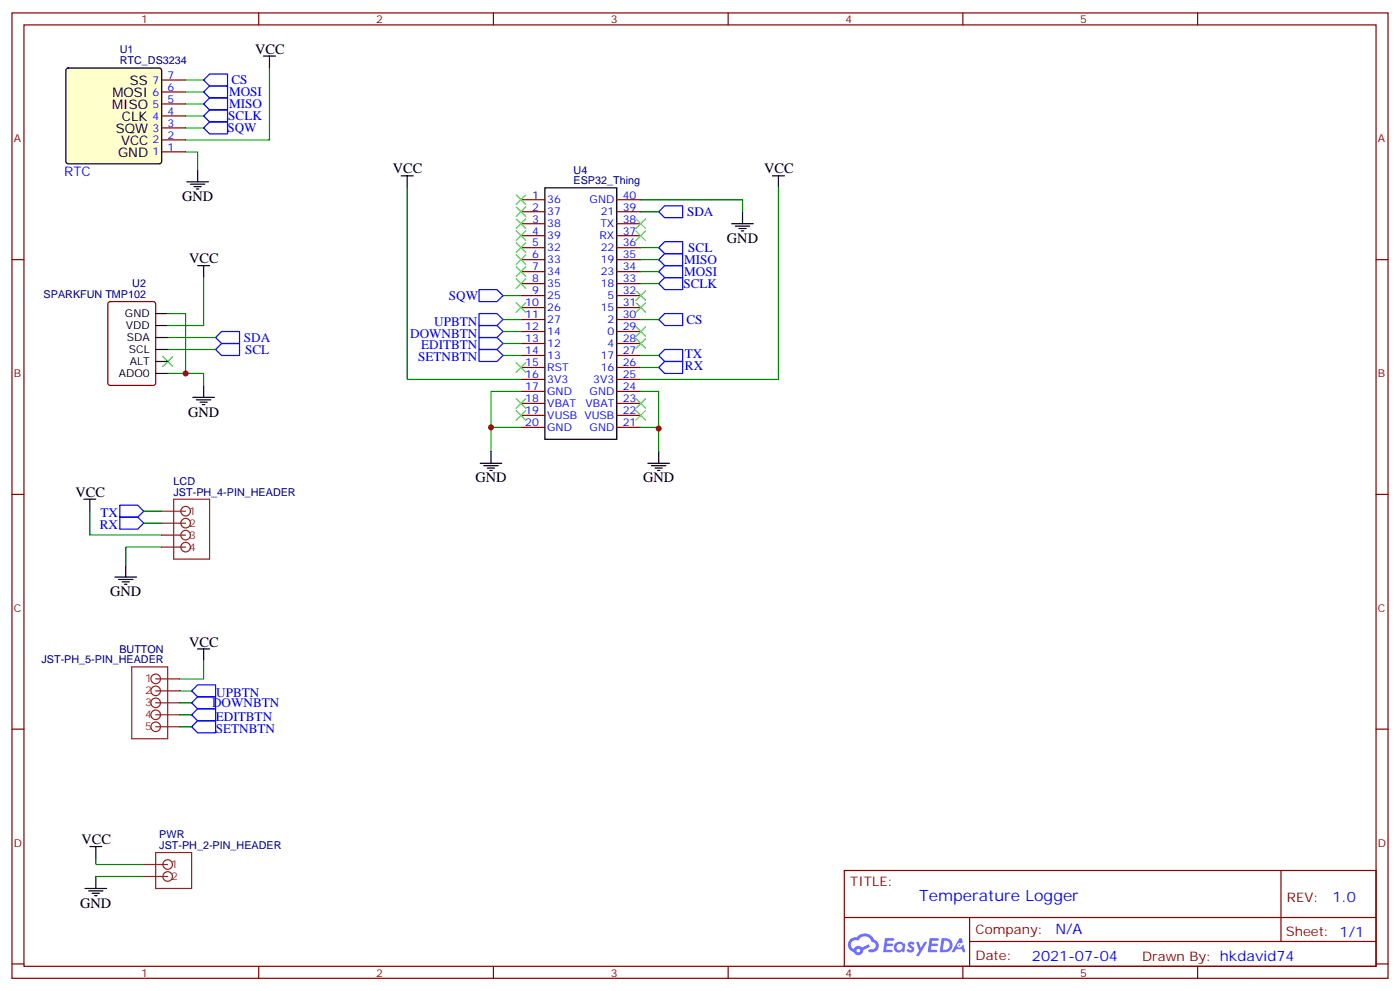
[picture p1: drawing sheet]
<svg xmlns="http://www.w3.org/2000/svg" width="412mm" height="292mm" viewBox="0 0 412 292" stroke-linecap="round" stroke-linejoin="round" font-family="sans-serif">
<g fill="none" stroke="#870000" stroke-width=".35">
<path d="M3.5 3.8h405.4v284.3h-405.4zM7.1 7.3h398.2v277.3h-398.2zM76.2 3.8v3.5M145.3 3.8v3.5M214.5 3.8v3.5M283.6 3.8v3.5M352.8 3.8v3.5M3.5 76.5h3.6M405.3 76.5h3.6M3.5 145.6h3.6M405.3 145.6h3.6M3.5 214.8h3.6"/>
<path d="M405.3 214.8h3.6M248.7 256.4h156.6v28.2h-156.6zM377.3 256.4v20.9M248.7 270.2h156.5M285.6 277.3h119.6M285.6 270.2v14.2M3.5 283.9h3.6M76.2 284.6v3.5M145.3 284.6v3.5M214.5 284.6v3.5M283.6 284.6v3.5M352.8 284.6v3.5"/>
<path d="M405.3 283.9h3.6"/>
</g>
<g fill="#5487ff">
<path d="M267.7 277.6a1.22 1.22 0 0 1 1.7 .2l-.4 .6a.47 .47 0 0 0-.3-.4 .47 .47 0 0 0-.5 .2l.1 .2a1.14 1.14 0 0 1 .8 1.8 1.14 1.14 0 0 1-1.9 0l-.2-.2 .5-.6 .7 .5a.29 .29 0 0 0 .3-.3 .29 .29 0 0 0-.2-.3 1.04 1.04 0 0 1-.6-1.7z"/>
<path d="M260.7 276.3h2.4l.3 .2-.2 .5-1.8 .1-.1 .8h1.5l.3 .4-.3 .4h-1.6l-.2 1.1h1.7l.2 .3-.2 .3-2.6 .1z"/>
<path d="M273.8 276.3h2.4l.3 .2-.1 .5-1.8 .1-.2 .8h1.6l.3 .4-.4 .4h-1.6l-.1 1.1h1.7l.2 .3-.2 .3-2.6 .1z"/>
<path d="M282.6 276.3h.7l.3 1.3-.6 .3a.69 .69 0 0 0-1 .3 .69 .69 0 0 0 .4 .9 .69 .69 0 0 0 .9-.6l.5-.2 .6 2.2h-.8l-.2-.9h-1.8l-.5 .9h-.8z"/>
<path d="M269.8 277.4h.8l.6 1.8 1.1-1.8h.9l-2.6 4.2h-.8l.9-1.5z"/>
<path d="M277.4 276.3l-.6 4.2h1.3a2.11 2.11 0 0 0 2.5-2.1 2.11 2.11 0 0 0-2.5-2.1zM278.1 277.1a1.39 1.39 0 0 1 1.7 1.4 1.39 1.39 0 0 1-1.8 1.3h-.3z"/>
<path d="M263.7 277.9a1.54 1.54 0 0 0-.1 2.2 1.54 1.54 0 0 0 2.2 .1l.6 .3 .3-2.3-.2-.3h-.4a1.49 1.49 0 0 0-2.4 0zM264 278.9a.94 .94 0 0 1 1.8 0 .94 .94 0 0 1-1.8 0z"/>
<path d="M250.4 276.7a2.18 2.18 0 0 0 1.1 3.7 1.44 1.44 0 0 0 1.6 .9 1.44 1.44 0 0 0 1.2-1.4l2-1.1-.5-.7-1.9 1a1.47 1.47 0 0 0-2.4 .4 1.39 1.39 0 0 1-.7-1.9 1.39 1.39 0 0 1 2-.5 2.12 2.12 0 0 1 2.2-1.3 2.12 2.12 0 0 1 1.9 1.7 1.14 1.14 0 0 1 1.1 1.4 1.14 1.14 0 0 1-1.7 .7 .43 .43 0 0 0-.5 .4 .43 .43 0 0 0 .4 .5 1.98 1.98 0 0 0 2.5-1.2 1.98 1.98 0 0 0-1.2-2.6 3.1 3.1 0 0 0-5.3-.6l-.9 .1zM252.3 280a.55 .55 0 0 1 1.1 0 .55 .55 0 0 1-1.1 0z"/>
<circle cx="282.6" cy="278.4" r=".26"/>
</g>
<path d="M160.5 55.3h21.2v74.1h-21.2z" fill="none" stroke="#000" stroke-width=".35"/>
<g fill="none" stroke="#870000" stroke-width=".35">
<path d="M153.5 58.8h7M181.7 58.8h7M153.5 62.4h7M153.5 65.9h7M153.5 69.4h7M153.5 73h7M153.5 76.5h7M181.7 62.4h7M181.7 65.9h7M181.7 69.4h7M181.7 73h7M181.7 76.5h7"/>
<path d="M153.5 83.5h7M153.5 87.1h7M153.5 90.6h7M153.5 94.1h7M153.5 97.6h7M153.5 80h7M181.7 83.5h7M181.7 87.1h7M181.7 90.6h7M181.7 94.1h7M181.7 97.6h7M181.7 80h7"/>
<path d="M153.5 101.2h7M153.5 104.7h7M153.5 108.2h7M153.5 111.8h7M153.5 115.3h7M153.5 118.8h7M181.7 101.2h7M181.7 104.7h7M181.7 108.2h7M181.7 111.8h7M181.7 115.3h7M181.7 118.8h7"/>
<path d="M153.5 122.3h7M153.5 125.9h7M181.7 122.3h7M181.7 125.9h7"/>
</g>
<path d="M19.6 20.2l.5-.2h26.8l.5 .2 .2 .5v26.9l-.2 .5-.5 .2h-26.8l-.5-.3-.2-.4v-26.9z" fill="#ffc" stroke="#000" stroke-width=".35"/>
<path d="M47.6 37.7h7.1M47.6 34.1h7.1M47.6 30.6h7.1M47.6 27.1h7.1M47.6 23.6h7.1M47.6 44.7h7.1M47.6 41.2h7.1M32 89l.5-.2h12.7l.6 .5 .1 23.5-.5 .7h-12.9l-.7-.4-.1-23.6z" fill="none" stroke="#870000" stroke-width=".35"/>
<g fill="none" stroke="#000" stroke-width=".35">
<path d="M77.6 16.5h3.5M79.4 16.5v3.5M55 53.6h6.4M56.1 54.3h4.2M57.1 55h2.2M57.9 55.7h.7M58.2 50v3.6M118.2 51.8h3.5M119.9 51.8v3.5M227.5 51.8h3.6M229.3 51.8v3.5M58.2 78.2h3.5"/>
<path d="M60 78.2v3.6M215.5 65.9h6.4M216.6 66.6h4.2M217.7 67.3h2.1M218.4 68h.7M218.7 62.4v3.5M45.9 99.4h3.5M45.9 95.9h3.5M45.9 92.4h3.5M45.9 110h3.5M45.9 106.5h3.5M45.9 102.9h3.5"/>
<path d="M56.8 117.1h6.3M57.9 117.8h4.2M58.9 118.5h2.1M59.6 119.2h.7M60 113.5v3.6M141.5 136.5h6.3M142.5 137.2h4.3M143.6 137.9h2.1M144.3 138.6h.7M144.6 132.9v3.6M190.9 136.5h6.3M191.9 137.2h4.2"/>
<path d="M193 137.9h2.1M193.7 138.6h.7M194 132.9v3.6M24.7 147h3.5M26.5 147v3.6M33.9 170h6.3M34.9 170.7h4.3M36 171.4h2.1M36.7 172.1h.7M37 166.4v3.6M58.2 191.1h3.5M60 191.1v3.6"/>
<path d="M26.5 249.3h3.5M28.2 249.3v3.6M28.2 258.2v3.5M25 261.7h6.4M26.1 262.4h4.2M27.2 263.1h2.1M27.9 263.8h.7"/>
</g>
<g fill="none" stroke="#008700" stroke-width=".35">
<path d="M54.7 23.6h5.3M54.7 27.1h5.3M54.7 30.6h5.3M54.7 34.1h5.3M54.7 37.7h5.3M79.4 20v21.2h-24.7M54.7 44.7h3.5v5.3M119.9 55.3v56.5h33.6M188.7 58.8h30v3.6M229.3 55.3v56.5h-40.6M188.7 62.4h5.3M188.7 73h5.3"/>
<path d="M188.7 76.5h5.3M49.4 92.4h5.3v17.6M49.4 99.4h14.1M60 81.8v14.1h-10.6M148.2 94.1h5.3M148.2 87.1h5.3M148.2 97.6h5.3M188.7 94.1h5.3M188.7 83.5h5.3M188.7 80h5.3M49.4 110h10.6v3.5M49.4 102.9h14.1"/>
<path d="M148.2 104.7h5.3M148.2 101.2h5.3M153.5 115.3h-8.9v10.6M188.7 115.3h5.3v10.9M188.7 104.7h5.3M188.7 108.2h5.3M153.5 125.9h-8.9v7M188.7 125.9h5.3v7M26.5 150.6v7h21.1M42.3 150.6h5.3M42.3 154.1h5.3M47.6 161.1h-10.6v5.3"/>
<path d="M60 194.7v5.3h-7.1M52.9 203.5h3.5M52.9 207h3.5M52.9 210.5h3.5M52.9 214.1h3.5M28.2 252.9v1.7h14.1M28.2 258.2h14.1"/>
</g>
<g fill="none" stroke="#00f" stroke-width=".35">
<path d="M60 23.6l1.7-1.8h5.3v3.5h-5.3zM60 37.7l1.7-1.8h5.3v3.5h-5.3zM61.7 25.3h5.3v3.6h-5.3l-1.7-1.8zM61.7 28.9h5.3v3.5h-5.3l-1.7-1.8zM61.7 32.4h5.3v3.5h-5.3l-1.7-1.8zM194 73l1.8-1.8h5.3v3.5h-5.3zM194 62.4l1.8-1.8h5.3v3.5h-5.3zM194 76.5l1.8-1.8h5.3v3.5h-5.3zM63.5 99.4l1.8-1.8h5.3v3.6h-5.3zM141.1 85.3h5.3l1.8 1.8-1.8 1.7h-5.3zM141.1 92.4h5.3l1.8 1.7-1.8 1.8h-5.3zM141.1 95.9h5.3l1.8 1.7-1.8 1.8h-5.3z"/>
<path d="M141.1 99.4h5.3l1.8 1.8-1.8 1.7h-5.3zM194 83.5l1.8-1.7h5.3v3.5h-5.3zM194 80l1.8-1.8h5.3v3.6h-5.3zM194 94.1l1.8-1.7h5.3v3.5h-5.3zM65.3 101.2h5.3v3.5h-5.3l-1.8-1.8zM141.1 102.9h5.3l1.8 1.8-1.8 1.8h-5.3zM194 108.2l1.8-1.7h5.3v3.5h-5.3zM194 104.7l1.8-1.8h5.3v3.6h-5.3zM35.3 152.3h5.3l1.7 1.8-1.7 1.8h-5.3zM35.3 148.8h5.3l1.7 1.8-1.7 1.7h-5.3zM58.2 201.7h5.3v3.5h-5.3l-1.8-1.7zM58.2 205.2h5.3v3.6h-5.3l-1.8-1.8z"/>
<path d="M58.2 208.8h5.3v3.5h-5.3l-1.8-1.8zM58.2 212.3h5.3v3.5h-5.3l-1.8-1.7z"/>
</g>
<g fill="none" stroke="#3c3" stroke-width=".35">
<path d="M152 57.4l2.9 2.9M154.9 57.4l-2.9 2.9M152 78.6l2.9 2.8M152 75.1l2.9 2.8M152 71.5l2.9 2.9M152 68l2.9 2.8M152 61l2.9 2.8M152 64.5l2.9 2.8M154.9 78.6l-2.9 2.8M154.9 75.1l-2.9 2.8M154.9 71.5l-2.9 2.9M154.9 68l-2.9 2.8"/>
<path d="M154.9 61l-2.9 2.8M154.9 64.5l-2.9 2.8M187.3 64.5l2.8 2.8M187.3 68l2.8 2.8M190.1 64.5l-2.8 2.8M190.1 68l-2.8 2.8M152 89.2l2.9 2.8M152 82.1l2.9 2.8M154.9 89.2l-2.9 2.8M154.9 82.1l-2.9 2.8M187.3 85.7l2.8 2.8M187.3 96.2l2.8 2.9"/>
<path d="M187.3 99.8l2.8 2.8M187.3 89.2l2.8 2.8M190.1 85.7l-2.8 2.8M190.1 96.2l-2.8 2.9M190.1 99.8l-2.8 2.8M190.1 89.2l-2.8 2.8M48 105.1l2.8 2.8M50.8 105.1l-2.8 2.8M152 106.8l2.9 2.8M152 117.4l2.9 2.8M154.9 106.8l-2.9 2.8M154.9 117.4l-2.9 2.8"/>
<path d="M187.3 117.4l2.8 2.8M190.1 117.4l-2.8 2.8M152 120.9l2.9 2.9M154.9 120.9l-2.9 2.9M187.3 120.9l2.8 2.9M190.1 120.9l-2.8 2.9"/>
</g>
<g fill="none" stroke="#8c2424" stroke-width=".35">
<path d="M47.6 150.6h7.1M47.6 154.1h7.1M47.6 157.6h7.1M51.2 147h10.5v17.7h-10.5zM47.6 161.1h7.1M38.8 196.4h10.6v21.2h-10.6zM45.9 200h7M45.9 203.5h7M45.9 207h7M45.9 210.5h7M45.9 214.1h7M42.3 254.6h7.1"/>
<path d="M42.3 258.2h7.1M45.9 251.1h10.5v10.6h-10.5z"/>
<circle cx="54.7" cy="154.1" r="1.41"/>
<circle cx="54.7" cy="157.6" r="1.41"/>
<circle cx="54.7" cy="150.6" r="1.41"/>
<circle cx="54.7" cy="161.1" r="1.41"/>
<circle cx="45.9" cy="200" r="1.41"/>
<circle cx="45.9" cy="203.5" r="1.41"/>
<circle cx="45.9" cy="207" r="1.41"/>
<circle cx="45.9" cy="210.5" r="1.41"/>
<circle cx="45.9" cy="214.1" r="1.41"/>
<circle cx="49.4" cy="258.2" r="1.41"/>
<circle cx="49.4" cy="254.6" r="1.41"/>
</g>
<g fill="#c00">
<circle cx="144.6" cy="125.9" r=".88"/>
<circle cx="194" cy="126.2" r=".88"/>
<circle cx="54.7" cy="110" r=".88"/>
</g>
<text font-size="4.6" fill="#00f" x="270.8" y="265.4">Temperature Logger</text>
<g font-size="4.2">
<text x="75.1" y="15.8">VCC</text>
<text x="115.7" y="51.1">VCC</text>
<text x="225.1" y="51.1">VCC</text>
<text x="53.6" y="59.2">GND</text>
<text x="214.1" y="71.5">GND</text>
<text x="55.7" y="77.5">VCC</text>
<text x="55.4" y="122.7">GND</text>
<text x="140.1" y="142.1">GND</text>
<text x="189.4" y="142.1">GND</text>
<text x="22.2" y="146.3">VCC</text>
<text x="32.5" y="175.6">GND</text>
<text x="55.7" y="190.4">VCC</text>
<text x="24" y="248.6">VCC</text>
<text x="23.6" y="267.3">GND</text>
</g>
<g font-size="4.2" fill="#00f">
<text x="392.5" y="265.7">1.0</text>
<text x="310.9" y="275.2">N/A</text>
<text x="304" y="283">2021-07-04</text>
</g>
<g font-size="3.9">
<text x="33.1" y="28.7">MOSI</text>
<text x="38.3" y="25.2">SS</text>
<text x="33" y="32.2">MISO</text>
<text x="35.9" y="35.8">CLK</text>
<text x="34.1" y="39.3">SQW</text>
<text x="34.8" y="46.3">GND</text>
<text x="35.7" y="42.8">VCC</text>
</g>
<g font-size="3.9" fill="#00f">
<text x="67.5" y="28.4">MOSI</text>
<text x="68.2" y="24.8">CS</text>
<text x="67.2" y="35.4">SCLK</text>
<text x="67.5" y="31.9">MISO</text>
<text x="67" y="38.9">SQW</text>
<text x="18.9" y="51.7">RTC</text>
<text x="202.4" y="63.7">SDA</text>
<text x="201.5" y="77.7">MISO</text>
<text x="202.7" y="74.3">SCL</text>
<text x="201.5" y="81.3">MOSI</text>
<text x="132.3" y="88.3">SQW</text>
<text x="201.3" y="84.8">SCLK</text>
<text x="127.9" y="95.9">UPBTN</text>
<text x="202.2" y="95.4">CS</text>
<text x="71.9" y="100.7">SDA</text>
<text x="120.8" y="99.4">DOWNBTN</text>
<text x="72.2" y="104.2">SCL</text>
<text x="123.2" y="106.5">SETNBTN</text>
<text x="124.1" y="102.9">EDITBTN</text>
<text x="201.7" y="105.6">TX</text>
<text x="201.7" y="109.1">RX</text>
<text x="29.4" y="155.9">RX</text>
<text x="29.6" y="152.3">TX</text>
<text x="62.5" y="208.3">DOWNBTN</text>
<text x="63.7" y="205.2">UPBTN</text>
<text x="63.6" y="215.8">SETNBTN</text>
<text x="63.6" y="212.3">EDITBTN</text>
</g>
<g font-size="3.9" fill="#800">
<text x="250.5" y="261">TITLE:</text>
<text x="379.1" y="265.7">REV:</text>
<text x="287.4" y="275.2">Company:</text>
<text x="378.7" y="275.8">Sheet: 1/1</text>
<text x="287.4" y="282.9">Date:</text>
<text x="336.4" y="282.9">Drawn By: hkdavid74</text>
</g>
<g font-size="3.2" fill="#800">
<text x="41.6" y="6.8">1</text>
<text x="110.8" y="6.8">2</text>
<text x="179.9" y="6.8">3</text>
<text x="249.1" y="6.8">4</text>
<text x="318.2" y="6.8">5</text>
<text x="4.1" y="41.9">A</text>
<text x="405.9" y="41.9">A</text>
<text x="4.1" y="111.1">B</text>
<text x="405.9" y="111.1">B</text>
<text x="4.1" y="180.2">C</text>
<text x="405.9" y="180.2">C</text>
<text x="4.1" y="249.3">D</text>
<text x="405.9" y="249.3">D</text>
<text x="41.6" y="287.6">1</text>
<text x="110.8" y="287.6">2</text>
<text x="179.9" y="287.6">3</text>
<text x="249.1" y="287.6">4</text>
<text x="318.2" y="287.6">5</text>
</g>
<g font-size="3.2" fill="#000080">
<text x="35.3" y="15.7">U1</text>
<text x="35.3" y="19">RTC_DS3234</text>
<text x="169" y="51.3">U4</text>
<text x="169" y="54.3">ESP32_Thing</text>
<text x="12.9" y="87.8">SPARKFUN TMP102</text>
<text x="39" y="84.6">U2</text>
<text x="51.1" y="142.9">LCD</text>
<text x="51.1" y="146">JST-PH_4-PIN_HEADER</text>
<text x="12.2" y="195.4">JST-PH_5-PIN_HEADER</text>
<text x="35.2" y="192.2">BUTTON</text>
<text x="46.9" y="250">JST-PH_2-PIN_HEADER</text>
<text x="46.9" y="246.9">PWR</text>
</g>
<g font-size="3.2" fill="#00f">
<text x="49.4" y="23.2">7</text>
<text x="44.9" y="28.2">6</text>
<text x="44.9" y="24.6">7</text>
<text x="49.4" y="26.7">6</text>
<text x="44.9" y="35.2">4</text>
<text x="44.9" y="31.7">5</text>
<text x="49.4" y="33.8">4</text>
<text x="49.4" y="30.3">5</text>
<text x="44.9" y="38.7">3</text>
<text x="49.4" y="40.9">2</text>
<text x="49.4" y="37.3">3</text>
<text x="44.9" y="45.8">1</text>
<text x="44.9" y="42.3">2</text>
<text x="49.4" y="44.4">1</text>
<text x="156.7" y="58.5">1</text>
<text x="161.2" y="59.9">36</text>
<text x="173.7" y="59.9">GND</text>
<text x="183.4" y="58.5">40</text>
<text x="156.7" y="65.5">3</text>
<text x="156.7" y="62">2</text>
<text x="161.2" y="63.4">37</text>
<text x="176.9" y="63.4">21</text>
<text x="183.4" y="62">39</text>
<text x="183.4" y="65.5">38</text>
<text x="156.7" y="69.1">4</text>
<text x="161.2" y="70.5">39</text>
<text x="161.2" y="67">38</text>
<text x="176.6" y="70.5">RX</text>
<text x="176.8" y="67">TX</text>
<text x="183.4" y="69.1">37</text>
<text x="156.7" y="76.1">6</text>
<text x="156.7" y="72.6">5</text>
<text x="161.2" y="77.5">33</text>
<text x="161.2" y="74">32</text>
<text x="176.9" y="74">22</text>
<text x="176.9" y="77.5">19</text>
<text x="183.4" y="72.6">36</text>
<text x="183.4" y="76.1">35</text>
<text x="156.7" y="83.2">8</text>
<text x="156.7" y="79.7">7</text>
<text x="161.2" y="81.1">34</text>
<text x="176.9" y="81.1">23</text>
<text x="183.4" y="83.2">33</text>
<text x="183.4" y="79.7">34</text>
<text x="156.7" y="86.7">9</text>
<text x="161.2" y="88.1">25</text>
<text x="161.2" y="84.6">35</text>
<text x="176.9" y="84.6">18</text>
<text x="179" y="88.1">5</text>
<text x="183.4" y="86.7">32</text>
<text x="154.7" y="93.8">11</text>
<text x="154.7" y="90.2">10</text>
<text x="161.2" y="95.2">27</text>
<text x="161.2" y="91.7">26</text>
<text x="176.9" y="91.7">15</text>
<text x="179" y="95.2">2</text>
<text x="183.4" y="90.2">31</text>
<text x="183.4" y="93.8">30</text>
<text x="154.7" y="100.8">13</text>
<text x="154.7" y="97.3">12</text>
<text x="161.2" y="98.7">14</text>
<text x="179" y="98.7">0</text>
<text x="183.4" y="97.3">29</text>
<text x="183.4" y="100.8">28</text>
<text x="154.7" y="107.9">15</text>
<text x="154.7" y="104.4">14</text>
<text x="161.2" y="105.8">13</text>
<text x="161.2" y="102.2">12</text>
<text x="176.9" y="105.8">17</text>
<text x="179" y="102.2">4</text>
<text x="183.4" y="104.4">27</text>
<text x="183.4" y="107.9">26</text>
<text x="154.7" y="111.4">16</text>
<text x="161.2" y="112.8">3V3</text>
<text x="161.2" y="109.3">RST</text>
<text x="174.8" y="112.8">3V3</text>
<text x="176.9" y="109.3">16</text>
<text x="183.4" y="111.4">25</text>
<text x="154.7" y="118.5">18</text>
<text x="154.7" y="114.9">17</text>
<text x="161.2" y="119.9">VBAT</text>
<text x="161.2" y="116.3">GND</text>
<text x="172.5" y="119.9">VBAT</text>
<text x="173.7" y="116.3">GND</text>
<text x="183.4" y="114.9">24</text>
<text x="183.4" y="118.5">23</text>
<text x="154.7" y="125.5">20</text>
<text x="154.7" y="122">19</text>
<text x="161.2" y="123.4">VUSB VUSB</text>
<text x="183.4" y="122">22</text>
<text x="183.4" y="125.5">21</text>
<text x="161.2" y="126.9">GND</text>
<text x="173.7" y="126.9">GND</text>
</g>
<g font-size="3.2">
<text x="36.8" y="93.4">GND</text>
<text x="37" y="96.9">VDD</text>
<text x="37.3" y="100.5">SDA</text>
<text x="37.9" y="104">SCL</text>
<text x="38.2" y="107.5">ALT</text>
<text x="35" y="111.1">ADO0</text>
</g>
<g font-size="3.2" fill="#8d2323">
<text x="55.7" y="151.6">1</text>
<text x="55.7" y="155.2">2</text>
<text x="55.7" y="158.7">3</text>
<text x="55.7" y="162.2">4</text>
<text x="42.8" y="201">1</text>
<text x="42.8" y="204.5">2</text>
<text x="42.8" y="208.1">3</text>
<text x="42.8" y="211.6">4</text>
<text x="42.8" y="215.1">5</text>
<text x="50.4" y="255.7">1</text>
<text x="50.4" y="259.2">2</text>
</g>
</svg>
